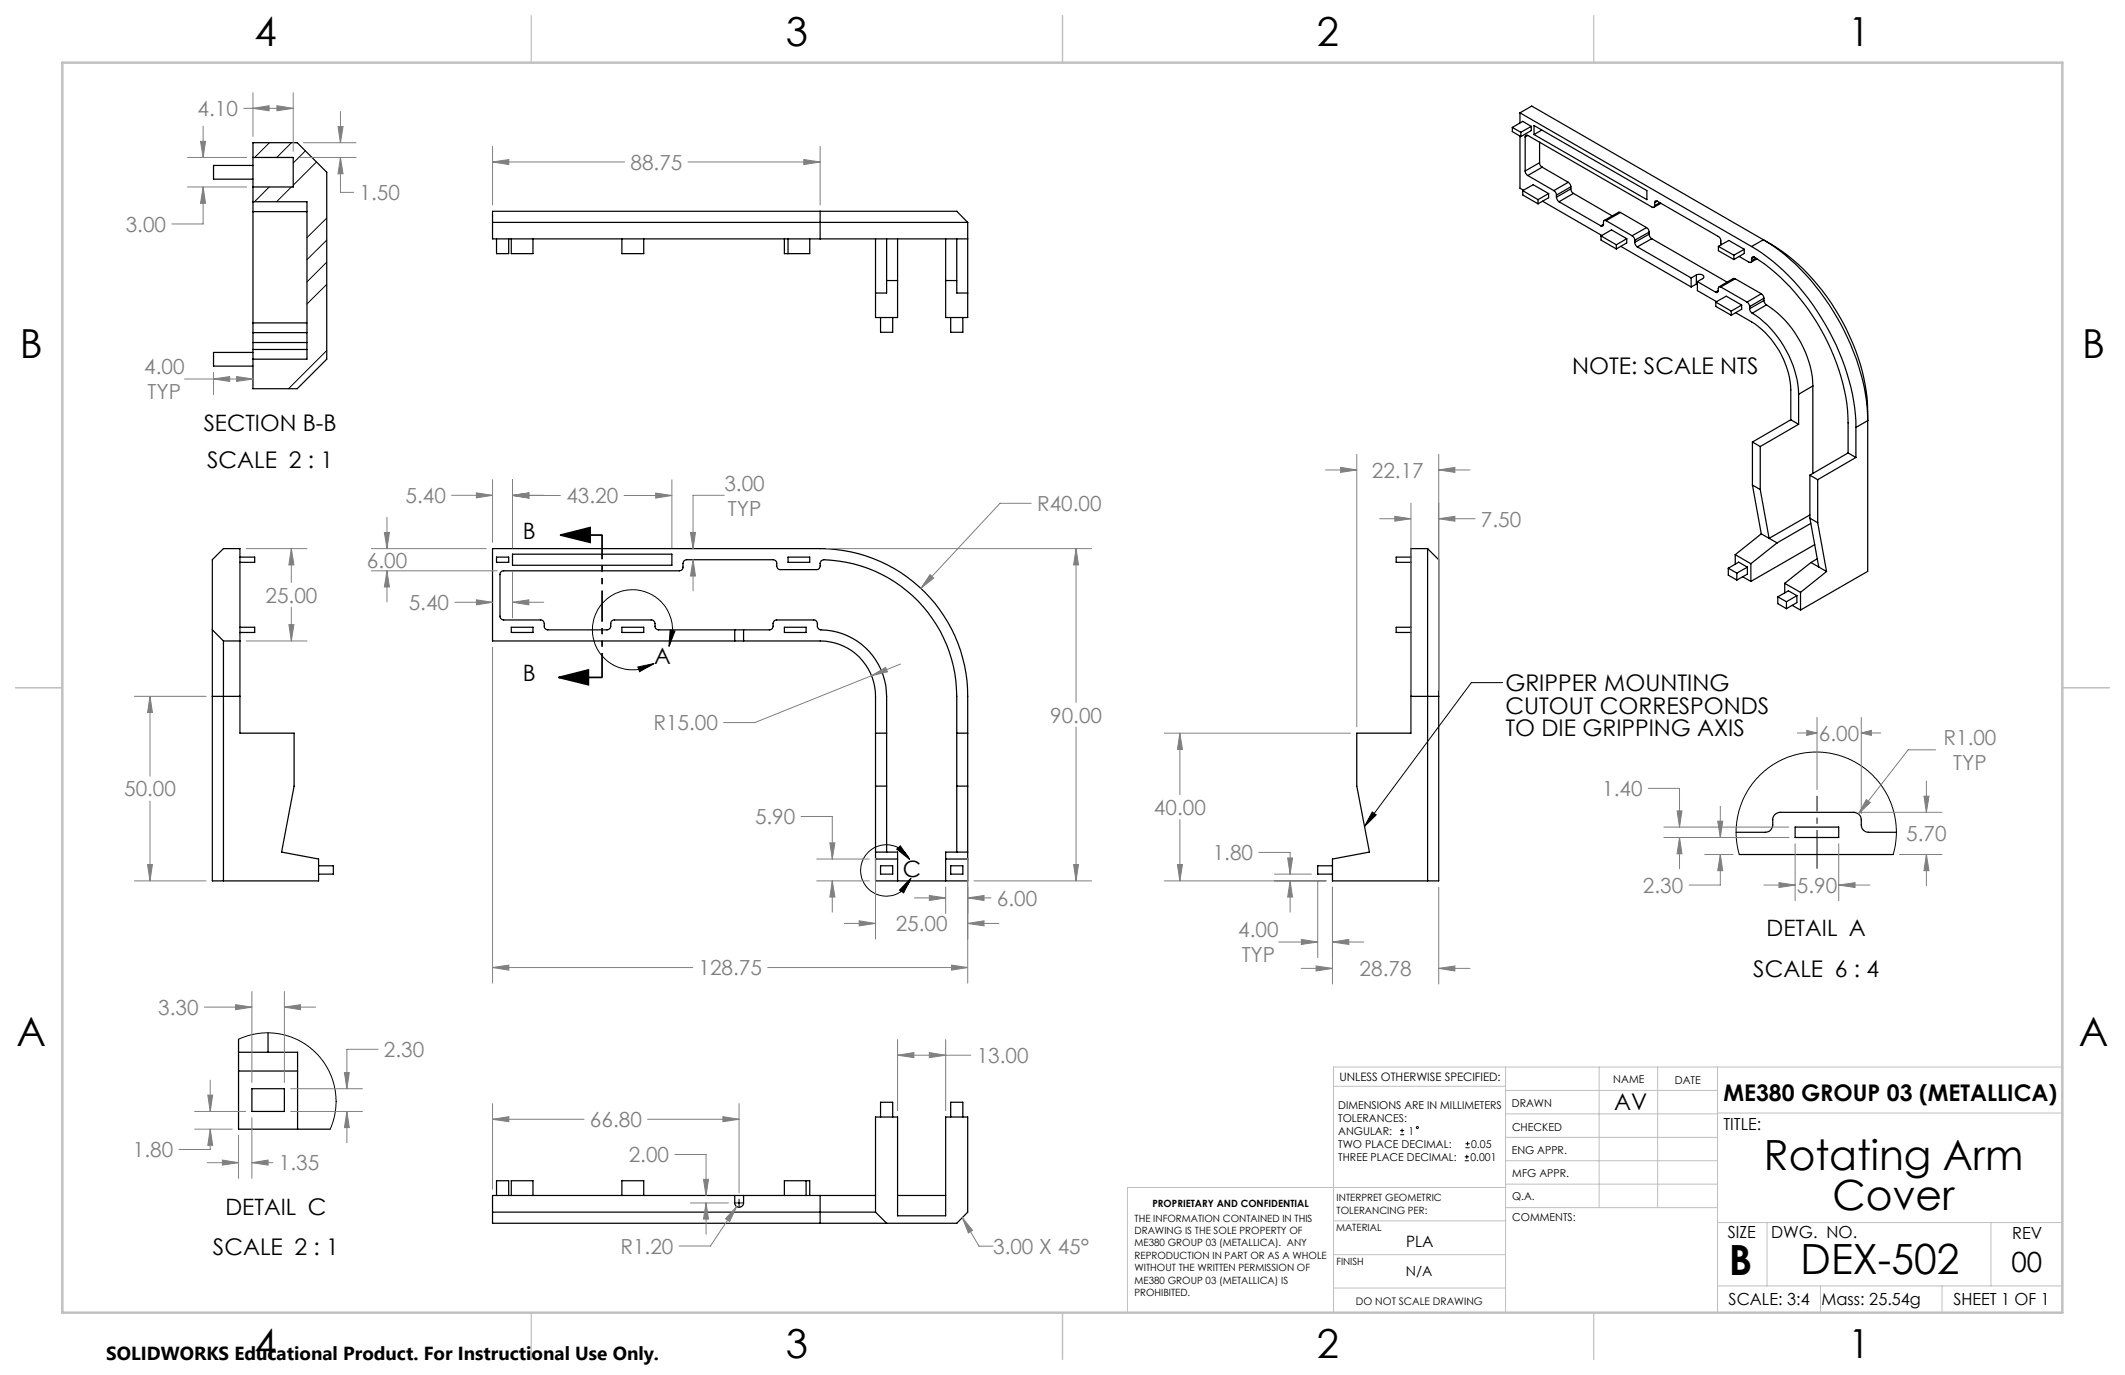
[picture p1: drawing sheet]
<svg xmlns="http://www.w3.org/2000/svg" width="432mm" height="279mm" viewBox="0 0 432 279" stroke-linecap="round" stroke-linejoin="round" font-family="sans-serif">
<g fill="none" stroke="#000" stroke-width=".25">
<path d="M51.4 32h8.2v6h-8.2M51.4 33.6h-8v2.8h8M307.3 25.9l1.7 1M307.3 25.9v.8l1.7 1.1M308.9 22.9l2.4-1.3 48.6 28a43.2 43.2 0 0 1 17.7 23.1 35.3 35.3 0 0 1 1.9 10.9v32.5l-13.6 7.9M308.9 22.9v2.1M308.9 27.7v10.5l.7 .5M308.9 22.9l47 27.2M309 26.9v.9M309.4 38.7l2.1-1.2 3.2 1.8M309.4 38.7l3.1 1.9M309.4 38.7v.9l3.1 1.8"/>
<path d="M309.9 34.7l.2 .6 .3 .4M309.9 27.8v6.9M310.4 27.5l25.3 14.6a.33 .33 0 0 0 .4 0 .33 .33 0 0 0 .1-.3M310.4 27.5a.32 .32 0 0 0-.3 0 .32 .32 0 0 0-.2 .3M310.4 35.7l5.3 3M310.4 27.5l-.5 .3M311.1 25.7v.8l-2.1 1.3M311.1 25.7l-1.7-1-2.1 1.2M311.1 25.7l-2.1 1.2M311.7 25.5l22.9 13.2v1.9l-22.9-13.3zM312.8 33.1l.3 .6 .3 .3M312.8 28.9v4.2"/>
<path d="M312.8 33.1l-2.9 1.6M313.3 26.4l-1.6 .9M313.4 34l5.3 3M313.4 34l-3 1.7M314.7 39.3v.9l-2.2 1.2M314.7 39.3l-2.2 1.3M315.7 38.7l.4 .4 .2 .6M316.3 39.7v.4M318.7 37l.4 .4 .1 .6M318.7 37l-3 1.7M319.2 38.4l.1 .5 .4 .4M319.2 38v.4"/>
<path d="M319.2 38l-2.9 1.7M319.2 38.4l-2.9 1.7M319.7 39.3l7.9 4.6M319.7 39.3l-2.9 1.7M51.4 41v2M51.4 41v-12h9l6 6v38l-6 6h-9v-6M51.4 43v22.6M51.4 41h11v32h-11M51.4 43h11M100.1 45.2h96.5M100.9 48.5v3h2.5v-3M103.9 48.5v3h4.4v-3"/>
<path d="M126.4 48.5v3h4.4v-3M159.4 48.5v3h5.1v-3M160.1 48.5v3M166.7 48.5h29.9M166.7 42.9h27.7l2.2 2.3M166.7 42.9h-66.6v5.6h66.6M166.7 42.9v5.6M177.9 48.5v16h4.5v-16M180.2 48.5v11h-2.3M180.2 57h2.2M192.2 57h2.2M194.4 48.5v11h2.2"/>
<path d="M196.6 45.2v19.3h-4.4v-16M312.5 40.6v.8M313.4 40.9l12.1 6.9M316.3 40.1l.1 .5 .4 .4M316.8 41l8.5 4.9M325.3 47.9l2.1-1.2 3.2 1.8M325.3 47.9l3.1 1.8M325.3 47.9v.9l3.1 1.8M325.8 45.6a.32 .32 0 0 1-.1 .3 .32 .32 0 0 1-.4 0M325.8 45.6l-.5 .3M326.4 44.8a.32 .32 0 0 0-.4 0 .32 .32 0 0 0-.2 .4v.4M326.4 44.8l5.2 3.1"/>
<path d="M328.4 49.7v.9M329.3 43.2l-.3-.1-3 1.7M329.3 43.2l5.3 3M329.3 43.2l-2.9 1.6M329.4 50.1l14.2 8.2M330.6 48.5v.9l-2.2 1.2M330.6 48.5l-2.2 1.2M331.6 47.9l.4 .4 .2 .5M332.2 49.2l.2 .7 .3 .3M332.2 48.8v.4M332.7 50.2l10.9 6.3M334.6 46.2l.4 .4 .1 .6"/>
<path d="M334.6 46.2l-3 1.7M335.1 47.6l.1 .5 .4 .4M335.1 47.2v.4M335.1 47.2l-2.9 1.6M335.1 47.6l-2.9 1.6M335.6 48.5l15.3 8.8M335.6 48.5l-2.9 1.7M336.2 41.2v.6M336.8 40.9l12.4 7.2a1.17 1.17 0 0 1 .5 1.3l.1 .3M336.8 40.9a.31 .31 0 0 0-.4-.1 .31 .31 0 0 0-.2 .4M336.8 40.9l-.6 .3M337.3 41.2l-1.1 .6"/>
<path d="M337.5 41.3l-1.4 .8M343.6 56.5v1.8M344.7 55.9a.95 .95 0 0 1 1.5 .4l-1.3 .9M344.7 55.9l-1.1 .6M344.7 55.9v1.8M344.7 57.7l-1.1 .6M344.9 57.2v1.9l3.9 2.2M344.9 57.2l3.7 2.2M344.9 57.6l-.2 .1M349.1 59.1a.32 .32 0 0 1-.1 .3 .32 .32 0 0 1-.4 0M349.1 59.1l-.5 .3M349.2 50.1l2.1-1.2 3.1 1.8"/>
<path d="M349.2 50.1l3.1 1.8M349.2 50.1v.8l3.1 1.8M349.7 58.3a.33 .33 0 0 0-.4 0 .33 .33 0 0 0-.2 .3v.5M349.7 58.3l5.3 3.1M352.3 51.9v.8M352.6 56.7l-.4-.1-2.9 1.7M352.6 56.7l5.3 3M352.6 56.7l-2.9 1.6M353.4 52.1l2 1.2a.32 .32 0 0 0 .4 0 .32 .32 0 0 0 .1-.3M354.4 50.7v.8l-2.1 1.2M354.4 50.7l-2.1 1.2M355.9 50.1a45.5 45.5 0 0 1 17.8 21.4 39.8 39.8 0 0 1 3.4 15.4"/>
<path d="M355.9 50.1l2.4-1.4a45.5 45.5 0 0 1 17.8 21.4 39.8 39.8 0 0 1 3.4 15.4l-2.4 1.4M355.9 52.6v.4M356.4 52.2l-.5 .4M356.5 52.2a44 44 0 0 1 18.3 27.1l.5 2.7a66.8 66.8 0 0 1 .2 10M356.5 52.2a.35 .35 0 0 0-.4 0 .35 .35 0 0 0-.2 .4M356.8 52.5l-.9 .5M357 52.6l-1.2 .7M357.9 59.7l.3 .3 .2 .6M357.9 59.7l-2.9 1.7M51.4 71v2M51.4 67.6v2M51.4 65.6v2"/>
<path d="M51.4 69.6v1.4M51.4 71h11M51.4 67.6h11M51.4 69.6h11M51.4 71.6h-8v2.8h8M51.4 65.6h11M178.9 64.5v3h2.5v-3M193.2 64.5v3h2.5v-3M348.7 61.4l2.1-1.2 3.1 1.8M348.7 61.4l3.1 1.8M348.7 61.4v.9l3.1 1.8M351.8 63.2v.9"/>
<path d="M352.7 63.5a19.9 19.9 0 0 1 5.3 3.4 17.8 17.8 0 0 1 5.9 12.3v6.1M353.9 62v.8l-2.1 1.3M353.9 62l-2.1 1.2M355 61.4l.4 .4 .1 .5M355.5 62.7l.2 .6 .4 .3M355.5 62.3v.4M356.1 63.6a21.2 21.2 0 0 1 9.4 16.5M358.4 61.1l.3 .6 .3 .2M358.4 60.6v.5M358.4 60.6l-2.9 1.7M358.4 61.1l-2.9 1.6M359 61.9a21.2 21.2 0 0 1 9.4 16.5"/>
<path d="M359 61.9l-2.9 1.7M368.4 78.4v17.8M368.4 78.4l-2.9 1.7M356.1 89.8l1.6 .9M356.1 98.6l1.6 .9M356.1 89.8v8.8M356.1 98.6l1.8 9.9M357.7 99.5l1.8 9.9M357.7 90.7v8.8M363.9 85.3l1.6 .9M363.9 85.3l-7.8 4.5M365.5 80.1v6.1"/>
<path d="M365.5 86.2l-7.8 4.5M367.8 96.6l1.6 .9M367.8 96.6v8.7M369.4 97.5v8.7M375.5 92l1.6 1M375.5 92l-7.7 4.6M377.1 86.9v6.1M377.1 93l-7.7 4.5M48.8 113.2h3v1.1h-3M100.9 113.2h2.5v1.1h-2.5zM104.1 112.6h32.4v2.3h-32.4zM160.1 113.2h4.4v1.1h-4.4z"/>
<path d="M286.7 113.2h-3v1.1h3M290.1 111.5v67.5M290.1 111.5h-3.4v30M290.1 111.5l2.2 2.2v27.8M351.2 115.5l1.7 1M351.2 115.5v1.4l1.7 1M352.6 112.7l3.2 1.8M352.6 112.7v2M352.9 116.5v1.4M354.1 117.2l1.7 .9M355.1 115.3v1.4l-2.2 1.2M355.1 115.3l-2.2 1.2"/>
<path d="M355.1 115.3l-1.8-1.1-2.1 1.3M355.8 114.5v3.6M357.9 108.5l1.6 .9M357.9 108.5l-5.3 4.2M359.5 109.4l1.6 .9M361.1 110.3l-5.3 4.2M362.7 118.5l3.2 1.9M362.7 118.5v2M367.8 105.3l1.6 .9M367.8 104.6l-8.3 4.8M367.8 105.3l1.8 9.9M367.9 106.4l-6.8 3.9"/>
<path d="M368 114.3l3.2 1.8M368 114.3l-5.3 4.2M368.8 110.7l-13 7.4M369.3 113.6l-1.3 .7M369.4 106.2l1.8 9.9M371.2 116.1l-5.3 4.3M43.1 128v13.5M43.1 128v-14.3l2.3-2.2h3.4v18.7M43.1 128l2.3 2.2M45.4 130.2v48.8M45.4 130.2h3.4M48.8 130.2v11.3"/>
<path d="M48.8 127.5h3v1h-3M103.9 127.5h4.4v1h-4.4zM126.4 127.5h4.4v1h-4.4zM149.3 130.2h-49.2v-18.7h66.6a30 30 0 0 1 29.9 30v37.5h-18.7v-37.5a11.2 11.2 0 0 0-11.2-11.3h-15.6M149.3 128h-15.5a.72 .72 0 0 1-.7-.8v-.5a.78 .78 0 0 0-.8-.7h-7.5a.72 .72 0 0 0-.7 .7v.5a.78 .78 0 0 1-.8 .8h-12a.72 .72 0 0 1-.7-.8v-.5a.72 .72 0 0 0-.7-.7h-7.6a.78 .78 0 0 1-.7-.8v-8.5a.72 .72 0 0 1 .7-.7h35.7a.72 .72 0 0 0 .8-.7v-.8a.72 .72 0 0 1 .7-.8h17.6a.72 .72 0 0 1 .7 .8v.5a.72 .72 0 0 0 .8 .7h7.3a.72 .72 0 0 0 .8-.7v-.5a.73 .73 0 0 1 .7-.8 27.8 27.8 0 0 1 27 27.8v31.6M149.3 128h1.8M149.3 130.2h1.8M149.3 128v2.2M151.1 128h5.3a.72 .72 0 0 0 .7-.8v-.5a.72 .72 0 0 1 .7-.7h7.5a.72 .72 0 0 1 .8 .7v.5a.72 .72 0 0 0 .7 .8 13.5 13.5 0 0 1 13.4 13.5v31.6M151.1 128v2.2M159.4 127.5h4.4v1h-4.4zM286.7 127.5h-3v1h3"/>
<path d="M361.2 121.3l1.8 1M361.2 121.3v1.4l1.8 1M363 122.3v1.4M364.2 123l1.7 1M365.1 121l-2.1 1.3M365.1 121l-1.7-.9-2.2 1.2M365.1 121v1.4l-2.1 1.3M365.9 120.4v3.6M43.1 141.5v37.5h21.6v-4.4l-7.5-1.5 2.6-13.4v-10.7h-11v-7.5M43.1 141.5h5.7M177.9 159.7h2.3M177.9 149h2.3"/>
<path d="M194.4 159.7h2.2M194.4 149h2.2M286.7 141.5v7.5h-11v10.7l2.6 13.4-7.5 1.5v4.4h21.5v-37.5M286.7 141.5h5.6M64.7 175.9h3v1.7h-3M177.9 174.6h4.5M177.9 173.1h4.5v5.9M178.9 175.9h2.5v1.7h-2.5zM192.2 174.6h4.4M193.2 175.9h2.5v1.7h-2.5zM196.6 173.1h-4.4v5.9M270.8 175.9h-3v1.7h3"/>
<path d="M352.8 169.1h5.9a1.51 1.51 0 0 0 1.5-1.5 2.25 2.25 0 0 1 .4-2.1l1.1-.4h15a1.57 1.57 0 0 1 1.5 1.5 2.55 2.55 0 0 0 .4 2.1l.5 .3 .6 .1h5.6M353.4 173.6h31.3M364.8 168.1h8.8v2.1h-8.8zM48.5 217.6h12M48.5 213.8h12v15.6M48.5 211.2v18.2h18.6M54.5 209.9v3.9M51.2 221.2h6.6v4.6h-6.6zM163.8 239.9v3M178.9 227v-3h2.5v3M193.2 227v-3h2.5v3M100.1 246.3h77.8"/>
<path d="M100.9 242.9v-3h2.5v3M103.9 242.9v-3h4.4v3M126.4 242.9v-3h4.4v3M149.3 242.9v1.5a.9 .9 0 0 0 .9 .9 .9 .9 0 0 0 .9-.9v-1.5M159.4 242.9v-3h5.1v3M166.7 248.6h13.5M166.7 242.9h11.2M166.7 242.9h-66.6v5.7h66.6M166.7 242.9v5.7M177.9 246.3v-19.3h4.5v20.1h9.8v-20.1h4.4v19.3l-2.2 2.3h-14.2M177.9 246.3l2.3 2.3M182.4 242.9h9.8"/>
</g>
<g fill="none" stroke="#000" stroke-width=".2">
<path d="M54.7 38l-3 3M54.8 29l-3 3M59.2 38l-3 3M59.2 29l-3 3M62.1 30.7l-2.5 2.4M64.3 32.9l-4.7 4.7M66.4 44.3l-4 4M66.4 48.8l-4 4M66.4 53.3l-4 4M66.4 57.8l-4 4M66.4 71.2l-7.8 7.8M129.6 135.5l3.3-.7-2.9 1.7z"/>
<path d="M135.9 131.3a8.1 8.1 0 0 0-6.6-11.4 8.1 8.1 0 0 0-8.7 10 8.1 8.1 0 0 0 12.3 4.9M136.2 128l1 .2-1.3 3.1zM305.3 138.7h-6.3l-21.7 29.2M182.2 172.5l.8-.6 1.8 2.7zM184.8 174.6a5.2 5.2 0 0 0-8.2-1.6 5.2 5.2 0 0 0 .7 8.3 5.2 5.2 0 0 0 7.8-2.9M185.1 178.4l-1.5 3-.8-.5zM278.8 165l.8 .6-2.3 2.3zM353.4 173.6l-.4-2-.2-1.8 .2-3.6 .4-1.6 .8-2.2 1.8-3.1 2.6-2.7 2.8-1.9 2.9-1.2 2.3-.5 1.6-.2 2.2 .1 2 .2 1.8 .5 2 .8 2.2 1.4 1.1 .8 2.6 2.7 1.8 3 .6 1.5 .5 2 .3 2v2l-.1 1.8-.5 2M48.5 211.2l2-.8 2.1-.4 2.3-.1 1.5 .1 2.1 .5 1.8 .7 1.7 .9 1.9 1.5 1.6 1.8 1.1 1.8 .7 1.3 .6 2.2 .4 2-.1 2.5-.5 2.6-.6 1.6M284.5 230.6h.8M284.5 229.7h.8M284.9 229.3v.9"/>
<path d="M297.6 235.9h.9M297.6 235.1h.9M297.8 233.2h.8M297.8 232.4h.8M298.1 234.6v.9M298.2 232v.8M149.4 244.4h1.6M150.2 243.7v1.5"/>
<circle cx="288" cy="229.1" r=".2"/>
</g>
<path d="M113.9 108.7l6-1.5v3zM113.9 108.7h8.4M113.6 137.7l6-1.6v3zM113.6 137.7h8.7" fill="none" stroke="#000" stroke-width=".35"/>
<g fill="none" stroke="#808080" stroke-width=".2">
<path d="M51.4 18.8v8.9M59.6 18.8v11.9M38.1 32h12M38.1 38h12M40.7 28.7h1.1l-.5 3.3zM41.3 38l.5 3.3h-1.1zM41.3 38v7.5h-6.4M41.3 25.6v6.4M49.5 22h10.1M51.4 22l3.3-.5v1zM56.3 21.5l3.3 .5-3.3 .5zM60.9 32h11.5"/>
<path d="M61.7 29h10.7M68.7 25.7h1l-.5 3.3zM69.2 32l.5 3.3h-1zM69.2 32v7.1h2.7M69.2 22.6v6.4M100.1 32.9l3.3-.5v1zM100.1 29.7v12M100.1 32.9h26.8M139.8 32.9h26.9M163.3 32.4l3.4 .5-3.4 .5zM166.7 29.7v12M37.5 77h13.9"/>
<path d="M43.4 77l3.3-.5v1zM43.4 75.7v4.5M48.1 76.5l3.3 .5-3.3 .5zM100.1 97.5v12.7M104.1 97.5v13.8M136.5 97.5v13.8M269.3 95.5h6.4M272.4 95l3.3 .5-3.3 .5zM275.7 92.3v55.4M292.3 95.5l3.3-.5v1zM292.3 92.3v47.9M292.3 95.5h6.4"/>
<path d="M50 111.5h12.4M59.2 111.5l.5 3.3h-1zM59.2 111.5v6.9M75.5 111.5h23.3M75.5 116h25.6M78.1 108.2h1l-.5 3.3zM78.6 105.1v6.4M78.6 116v6.3M78.6 116l.5 3.3h-1zM91.8 100.6h8.3M96.8 100.2l3.3 .4-3.3 .6zM104.1 100.6l3.4-.4v1z"/>
<path d="M104.1 100.7l3.4-.5v1zM104.1 116.1v9.5M104.1 100.6h6.4M104.1 100.7h9.8M126.8 100.7h9.7M133.2 100.2l3.3 .5-3.3 .5zM140.3 108.2h1l-.5 3.3zM140.8 113.7l.5 3.4h-1zM140.8 113.7v6.4M147.2 100.6h-6.4v10.9M167.9 111.5h53.9M189 116.8l.7 .7-2.6 2.1z"/>
<path d="M209.5 102.3h-6.3l-16.1 17.3M218.7 111.5l.4 3.3h-.9zM218.7 111.5v31.2M280.4 105.4h6.3M283.4 104.9l3.3 .5-3.3 .5zM286.7 102.2v38M292.3 105.4l3.3-.5v1zM292.3 105.4h7.5M50 130.2h12.4M58.7 126.9h1l-.5 3.3zM59.2 123.4v6.8M92.4 122.4h7.7"/>
<path d="M96.8 121.9l3.3 .5-3.3 .5zM100.1 131.5v68.3M104.1 122.4l3.4-.5v1zM104.1 122.4h6.4M177.1 137.3l2.9-1.7 .3 .9zM183 134.9l-29.6 11.9h-6.4M27.3 141.5h14.6M30.5 141.5l.5 3.3h-1zM30.5 141.5v16.2M218.7 147.7v31.3M236.6 149h37.8M239.7 149l.6 3.3h-1z"/>
<path d="M239.7 149v12.5M365.2 148.9h4M367.1 148.4l2.1 .5-2.1 .5zM369.2 145.8v14.6M378.2 148.9l2.1-.5v1zM378.2 145.8v19.5M378.2 148.9h4M391.4 158.7v6.4M393.3 152.4h-5.6l-10.1 13M27.3 179h14.6M30 175.7h1l-.5 3.3zM30.5 162.8v16.2"/>
<path d="M162.8 165.9h6.3v8.7M165.9 179h10.7M165.9 174.6h10.7M168.6 171.3h1.1l-.6 3.3zM169.1 179l.6 3.3h-1.1zM169.1 179v6.3M177.9 174.4v16.4M196.6 174.4v25.4M197.9 179h23.9M218.2 175.7h.9l-.4 3.3zM236.6 179h32.9M239.3 175.7h1l-.6 3.3z"/>
<path d="M239.7 166.5v12.5M255.8 173.2h6.3v4.4M259 177.6h7.5M261.7 174.3h.9l-.5 3.3zM262.1 179l.5 3.3h-.9zM262.1 179v6.3M267.8 178.9v15.7M334.9 160.2h6.4v7.9M338.1 170.2h25.4M338.1 168.1h25.4M340.8 164.8h1l-.5 3.3zM341.3 170.2l.5 3.3h-1z"/>
<path d="M341.3 170.2v6.3M346.4 173.6h5.7M349 166.9h1.1l-.5 3.3zM349.6 173.6l.5 3.3h-1.1zM349.6 173.6v6.2h-6.4M349.6 163.8v6.4M358.4 179.8h6.4M361.5 179.4l3.3 .4-3.3 .5zM364.8 171.4v11.6M373.6 179.8l3.3-.4v.9zM373.6 171.4v11.6M373.6 179.8h6.4"/>
<path d="M378 165.1h16.6M379.2 162.5l.8 .6-2.4 2.3zM386 173.6h8.6M390.9 161.8h1.1l-.6 3.3zM391.4 173.6l.6 3.3h-1.1zM391.4 173.6v6.4M100.1 196.6l3.3-.5v1zM100.1 196.6h40.7M156 196.6h40.6M171.6 187.6h6.3M174.6 187.1l3.3 .5-3.3 .5zM185.8 182.5h6.4"/>
<path d="M188.8 182l3.4 .5-3.4 .5zM192.2 180.3v5.3M193.4 196.1l3.2 .5-3.2 .5zM196.6 187.6l3.4-.5v1zM196.6 182.5l3.4-.5v1zM196.6 187.6h6.4M196.6 182.5h4.8M259.8 191.4h8M264.4 196.8h6.4M264.4 190.9l3.4 .5-3.4 .5zM267.4 196.3l3.4 .5-3.4 .5zM270.8 191.4l3.3-.5v1z"/>
<path d="M270.8 180.3v19.7M270.8 191.4h6.3M292.3 196.8l3.3-.5v1zM292.3 180.3v19.7M292.3 196.8h6.4M41.5 204.6h9.7M42.7 219.5v6.3M47.9 204.2l3.3 .4-3.3 .6zM51.2 201.5v18.5M57.8 204.6l3.3-.4v1zM57.8 201.5v18.5M57.8 204.6h6.3"/>
<path d="M70 217.9h1l-.5 3.3zM76.8 213.2h-6.3v8M182.4 214.4l3.3-.5v1zM182.4 211.2v14.5M182.4 214.4h14.9M188.8 213.9l3.4 .5-3.4 .5zM192.2 211.2v14.5M39.5 229.4h7.7M39.5 225.8h10.4M42.1 236.3h6.4M42.2 222.5h1l-.5 3.3zM42.7 229.4l.5 3.3h-1z"/>
<path d="M42.7 229.4v4.2h-6.3M45.2 235.7l3.3 .6-3.3 .4zM48.5 230.7v8.7M51.2 236.3l3.3-.6v1zM51.2 227.1v12.3M51.2 236.3h4.3M59.1 225.8h14.6M59.1 221.2h14.6M70.5 225.8l.5 3.3h-1zM70.5 225.8v6.4M100.1 227.4l3.3-.5v1zM100.1 224.3v17.4"/>
<path d="M100.1 227.4h18.6M131.6 227.4h18.6M137.1 234.6h6.4v8.3M142.9 239.6h1.1l-.5 3.3zM146.9 226.9l3.3 .5-3.3 .5zM150.2 224.3v18.1M140.3 244.4h7.7M143.5 244.4l.5 3.3h-1.1zM143.5 244.4v6.4M149.7 245.2l-1.4 3-.9-.6zM149.7 245.2l-5.3 8h-6.4M195.5 247.4l2.1 2.6-.8 .5z"/>
<path d="M195.5 247.4l3.4 5.8h2.9"/>
</g>
<path d="M369.2 176.5v-14.8" fill="none" stroke="#000" stroke-width=".2" stroke-dasharray="15.2 1.3 1.3 1.3" stroke-dashoffset="7.4" stroke-linecap="butt"/>
<path d="M122.3 108.7v28.9" fill="none" stroke="#000" stroke-width=".35" stroke-dasharray="6.3 1.3 1.3 1.3 1.3 1.3" stroke-dashoffset="1.4" stroke-linecap="butt"/>
<g fill="none" stroke="#c0c0c0" stroke-width=".2">
<path d="M305.9 216.8v49.9M324.9 216.8v28.6M336.8 216.8v28.6M349 216.8v49.9M419.1 216.8h-148.1v49.9M271 220.7h34.9M305.9 231.1h43.1M305.9 226.3h43.1M305.9 221.6h43.1M305.9 235.9h43.1M349 226.2h70.1M271 255h34.9"/>
<path d="M271 248.1h35M305.9 240.6h43.1M306 245.4h43M306 241.3h-76.9v25.4M349 248.4h70.1M359.1 248.4v12.9M404.6 248.4v12.9M271 261.7h34.9M349 261.3h70.1M369.9 261.3v5.4M394.6 261.3v5.4"/>
</g>
<path d="M108 3.2v9.5M215.9 3.2v9.5M323.8 3.2v9.5M3.1 139.7h9.6M419.1 139.7h9.5M108 266.7v9.6M215.9 266.7v9.6M323.8 266.7v9.6" fill="none" stroke="#c0c0c0" stroke-width=".25"/>
<path d="M12.7 12.7h406.4v254h-406.4z" fill="none" stroke="#c0c0c0" stroke-width=".5"/>
<g fill="#000">
<path d="M278.8 165l.8 .6-2.3 2.3z"/>
<path d="M113.9 108.7l6-1.5v3zM113.6 137.7l6-1.6v3z"/>
<path d="M136.2 128l1 .2-1.3 3.1zM129.6 135.5l3.3-.7-2.9 1.7zM182.2 172.5l.8-.6 1.8 2.7zM185.1 178.4l-1.5 3-.8-.5z"/>
</g>
<path d="M218.2 175.7h.9l-.4 3.3zM218.7 111.5l.4 3.3h-.9zM189 116.8l-1.9 2.8 2.6-2.1zM177.1 137.3l3.2-.8-.3-.9zM193.4 196.1l3.2 .5-3.2 .5zM100.1 196.6l3.3-.5v1zM78.1 108.2h1l-.5 3.3zM78.6 116l.5 3.3h-1zM96.8 100.2l3.3 .4-3.3 .6zM104.1 100.6l3.4-.4v1zM196.6 187.6l3.4-.5v1zM174.6 187.1l3.3 .5-3.3 .5zM188.8 182l3.4 .5-3.4 .5zM196.6 182.5l3.4-.5v1zM169.1 179l.6 3.3h-1.1zM168.6 171.3h1.1l-.6 3.3zM140.3 108.2h1l-.5 3.3zM140.8 113.7l.5 3.4h-1zM104.1 122.4l3.4-.5v1zM96.8 121.9l3.3 .5-3.3 .5zM104.1 100.7l3.4-.5v1zM133.2 100.2l3.3 .5-3.3 .5zM270.8 191.4l3.3-.5v1zM264.4 190.9l3.4 .5-3.4 .5zM262.1 179l.5 3.3h-.9zM261.7 174.3h.9l-.5 3.3zM272.4 95l3.3 .5-3.3 .5zM292.3 95.5l3.3-.5v1zM267.4 196.3l3.4 .5-3.4 .5zM292.3 196.8l3.3-.5v1zM239.7 149l.6 3.3h-1zM239.3 175.7h1l-.6 3.3zM283.4 104.9l3.3 .5-3.3 .5zM292.3 105.4l3.3-.5v1zM195.5 247.4l2.1 2.6-.8 .5zM182.4 214.4l3.3-.5v1zM188.8 213.9l3.4 .5-3.4 .5zM149.7 245.2l-2.3 2.4 .9 .6zM142.9 239.6h1.1l-.5 3.3zM143.5 244.4l.5 3.3h-1.1zM146.9 226.9l3.3 .5-3.3 .5zM100.1 227.4l3.3-.5v1zM30.5 141.5l.5 3.3h-1zM30 175.7h1l-.5 3.3zM58.7 126.9h1l-.5 3.3zM59.2 111.5l.5 3.3h-1zM163.3 32.4l3.4 .5-3.4 .5zM100.1 32.9l3.3-.5v1zM361.5 179.4l3.3 .4-3.3 .5zM373.6 179.8l3.3-.4v.9zM341.3 170.2l.5 3.3h-1zM340.8 164.8h1l-.5 3.3zM379.2 162.5l-1.6 2.9 2.4-2.3zM367.1 148.4l2.1 .5-2.1 .5zM378.2 148.9l2.1-.5v1zM390.9 161.8h1.1l-.6 3.3zM391.4 173.6l.6 3.3h-1.1zM349 166.9h1.1l-.5 3.3zM349.6 173.6l.5 3.3h-1.1zM40.7 28.7h1.1l-.5 3.3zM41.3 38l.5 3.3h-1.1zM51.4 22l3.3-.5v1zM56.3 21.5l3.3 .5-3.3 .5zM68.7 25.7h1l-.5 3.3zM69.2 32l.5 3.3h-1zM43.4 77l3.3-.5v1zM48.1 76.5l3.3 .5-3.3 .5zM42.7 229.4l.5 3.3h-1zM42.2 222.5h1l-.5 3.3zM51.2 236.3l3.3-.6v1zM45.2 235.7l3.3 .6-3.3 .4zM57.8 204.6l3.3-.4v1zM47.9 204.2l3.3 .4-3.3 .6zM70 217.9h1l-.5 3.3zM70.5 225.8l.5 3.3h-1z" fill="#808080"/>
<g font-size="8.5">
<text x="358.4" y="237.7">Rotating Arm</text>
<text x="372.4" y="245.8">Cover</text>
<text x="351.3" y="259">B</text>
<text x="365.9" y="258.9">DEX-502</text>
</g>
<g font-size="8.1">
<text x="51.7" y="9.3">4</text>
<text x="159.7" y="9.3">3</text>
<text x="267.6" y="9.3">2</text>
<text x="375.6" y="9.3">1</text>
<text x="4" y="72.8">B</text>
<text x="423.1" y="72.8">B</text>
<text x="3.3" y="212.5">A</text>
<text x="422.4" y="212.5">A</text>
<text x="51.7" y="276">4</text>
<text x="159.7" y="276">3</text>
<text x="267.6" y="276">2</text>
<text x="375.6" y="276">1</text>
</g>
<text font-size="5.6" x="408.7" y="258.5">00</text>
<g font-size="4.7">
<text x="319.5" y="76">NOTE: SCALE NTS</text>
<text x="42.1" y="95">SCALE 2 : 1</text>
<text x="305.9" y="140.5">GRIPPER MOUNTING</text>
<text x="305.9" y="145">CUTOUT CORRESPONDS</text>
<text x="305.9" y="149.5">TO DIE GRIPPING AXIS</text>
<text x="356.3" y="198.4">SCALE 6 : 4</text>
<text x="328" y="225.6">AV</text>
<text x="350.2" y="223.8">ME380 GROUP 03 (METALLICA)</text>
<text x="43.3" y="255">SCALE 2 : 1</text>
</g>
<g font-size="4.6">
<text x="41.4" y="87.6">SECTION B-B</text>
<text x="106.3" y="109.5">B</text>
<text x="132.9" y="134.9">A</text>
<text x="106.3" y="138.4">B</text>
<text x="183.5" y="178.2">C</text>
<text x="359" y="190.2">DETAIL A</text>
<text x="45.8" y="246.8">DETAIL C</text>
</g>
<g font-size="4.2" fill="#808080">
<text x="40.2" y="23.6">4.10</text>
<text x="128.1" y="34.5">88.75</text>
<text x="73.1" y="40.7">1.50</text>
<text x="25.5" y="47.1">3.00</text>
<text x="29.3" y="76.1">4.00</text>
<text x="30" y="81.1">TYP</text>
<text x="147.2" y="99.7">3.00</text>
<text x="278.8" y="97.1">22.17</text>
<text x="82.4" y="102.2">5.40</text>
<text x="115.1" y="102.3">43.20</text>
<text x="147.9" y="104.8">TYP</text>
<text x="210.7" y="103.9">R40.00</text>
<text x="300.9" y="107">7.50</text>
<text x="74.5" y="115.3">6.00</text>
<text x="54" y="122.5">25.00</text>
<text x="83.1" y="124">5.40</text>
<text x="132.8" y="148.4">R15.00</text>
<text x="213.4" y="146.8">90.00</text>
<text x="369.6" y="150.5">6.00</text>
<text x="394.9" y="151.4">R1.00</text>
<text x="25.2" y="161.8">50.00</text>
<text x="325.6" y="161.8">1.40</text>
<text x="396.9" y="156.5">TYP</text>
<text x="153.4" y="167.5">5.90</text>
<text x="234.5" y="165.6">40.00</text>
<text x="387.4" y="170.9">5.70</text>
<text x="246.4" y="174.8">1.80</text>
<text x="202.6" y="184">6.00</text>
<text x="333.8" y="181.4">2.30</text>
<text x="365.1" y="181.4">5.90</text>
<text x="182" y="189.2">25.00</text>
<text x="251.6" y="190.5">4.00</text>
<text x="252.3" y="195.5">TYP</text>
<text x="141.9" y="198.2">128.75</text>
<text x="276.3" y="198.4">28.78</text>
<text x="32.2" y="206.2">3.30</text>
<text x="78" y="214.8">2.30</text>
<text x="198.5" y="216">13.00</text>
<text x="119.9" y="229">66.80</text>
<text x="27" y="235.1">1.80</text>
<text x="56.7" y="237.8">1.35</text>
<text x="127.8" y="236.2">2.00</text>
<text x="126.1" y="254.8">R1.20</text>
<text x="201.8" y="254.8">3.00 X 45°</text>
</g>
<text font-size="3.8" x="21.6" y="276.3">SOLIDWORKS Educational Product. For Instructional Use Only.</text>
<g font-size="3.4">
<text x="350.2" y="229.5">TITLE:</text>
<text x="351.1" y="251.6">SIZE</text>
<text x="359.9" y="251.6">DWG. NO.</text>
<text x="408.9" y="251.7">REV</text>
<text x="351.2" y="265.2">SCALE: 3:4</text>
<text x="370.1" y="265.3">Mass: 25.54g</text>
<text x="396.9" y="265.2">SHEET 1 OF 1</text>
</g>
<text font-size="3.2" x="285.7" y="253.3">PLA</text>
<text font-size="2.8" x="285.7" y="259.4">N/A</text>
<text font-size="2.4" x="272.2" y="219.7">UNLESS OTHERWISE SPECIFIED:</text>
<g font-size="2.2">
<text x="327.8" y="220.1">NAME</text>
<text x="340.3" y="220.2">DATE</text>
<text x="271.9" y="225.3">DIMENSIONS ARE IN MILLIMETERS</text>
<text x="271.9" y="227.9">TOLERANCES:</text>
<text x="307.2" y="224.9">DRAWN</text>
<text x="271.9" y="230.6">ANGULAR:</text>
<text x="271.9" y="233.2">TWO PLACE DECIMAL:</text>
<text x="286.2" y="230.6">1</text>
<text x="298.9" y="233.2">0.05</text>
<text x="307.3" y="229.8">CHECKED</text>
<text x="271.9" y="235.9">THREE PLACE DECIMAL:</text>
<text x="298.8" y="235.9">0.001</text>
<text x="307.2" y="234.5">ENG APPR.</text>
<text x="307.3" y="239.2">MFG APPR.</text>
<text x="307.3" y="243.9">Q.A.</text>
<text x="307.3" y="248.1">COMMENTS:</text>
</g>
<text font-size="2.1" x="275.5" y="265.1">DO NOT SCALE DRAWING</text>
<g font-size="2">
<text x="234.2" y="245.3">PROPRIETARY AND CONFIDENTIAL</text>
<text x="271.6" y="244.1">INTERPRET GEOMETRIC</text>
<text x="230.5" y="248.2">THE INFORMATION CONTAINED IN THIS</text>
<text x="230.5" y="250.7">DRAWING IS THE SOLE PROPERTY OF</text>
<text x="271.5" y="250.2">MATERIAL</text>
<text x="271.6" y="246.6">TOLERANCING PER:</text>
<text x="230.5" y="253.3">ME380 GROUP 03 (METALLICA). ANY</text>
<text x="230.5" y="255.8">REPRODUCTION IN PART OR AS A WHOLE</text>
<text x="271.5" y="257">FINISH</text>
<text x="230.5" y="258.3">WITHOUT THE WRITTEN PERMISSION OF</text>
<text x="230.5" y="260.8">ME380 GROUP 03 (METALLICA) IS</text>
<text x="230.5" y="263.4">PROHIBITED.</text>
</g>
</svg>
